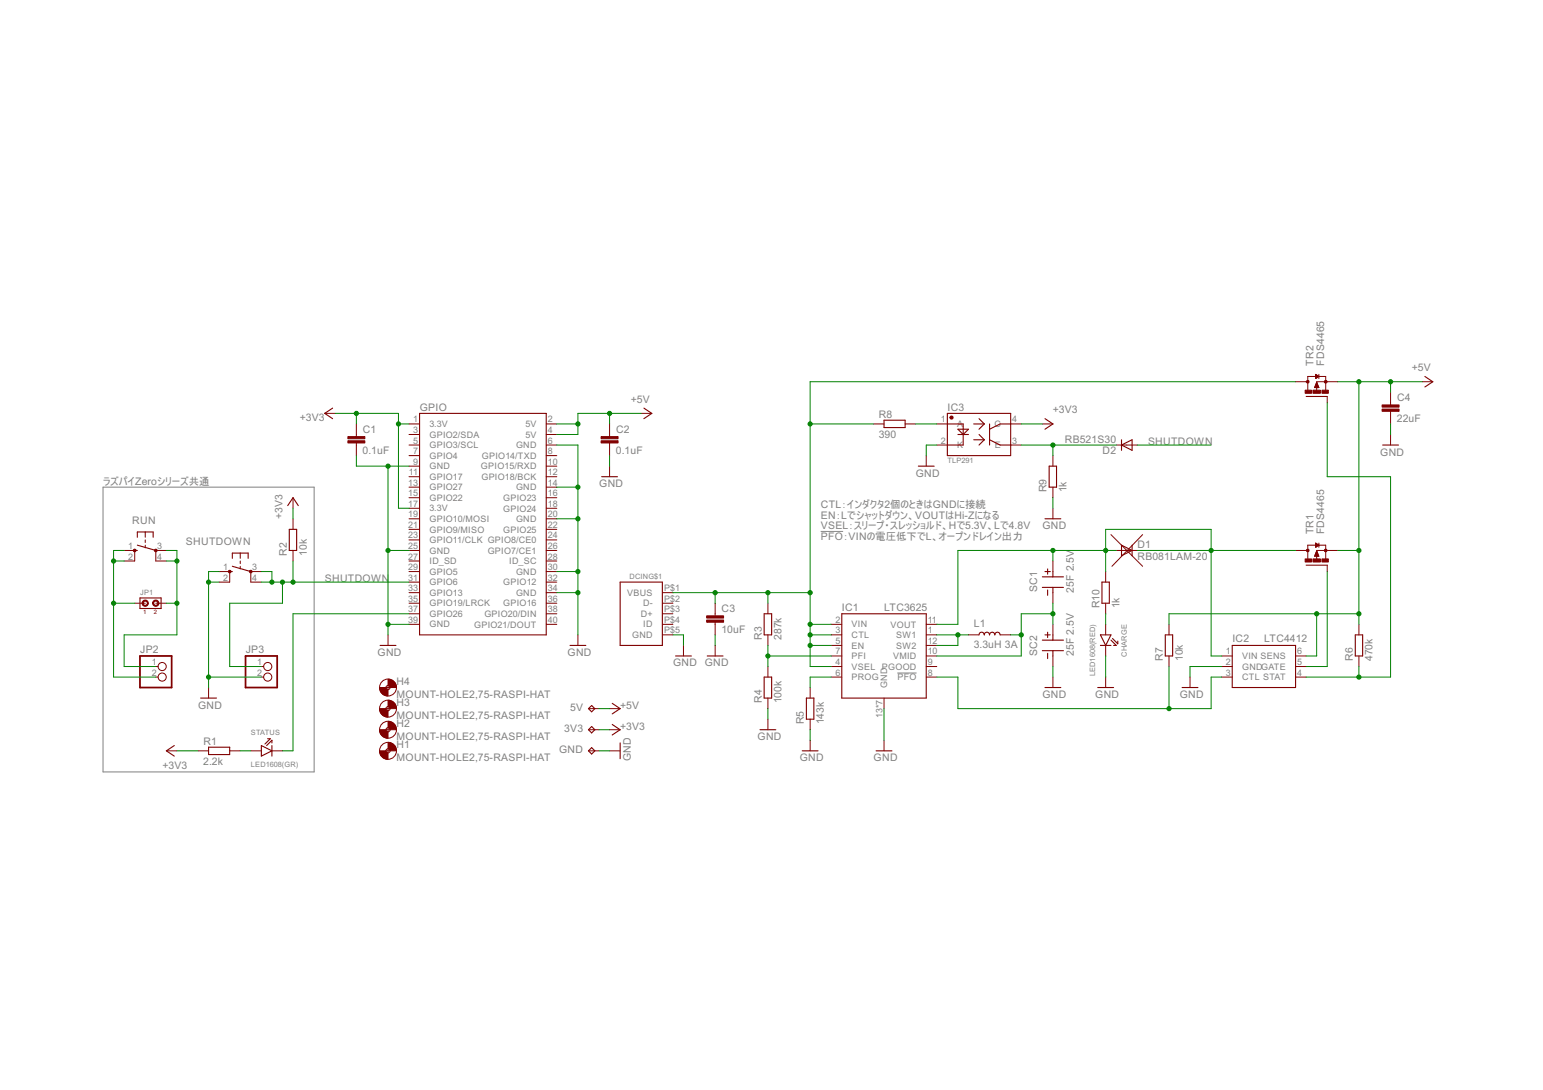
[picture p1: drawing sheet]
<svg xmlns="http://www.w3.org/2000/svg" width="297mm" height="210mm" viewBox="0 0 297 210" stroke-linecap="round" stroke-linejoin="round" font-family="sans-serif">
<path d="M19.8 93.8h40.7v54.9h-40.7zM158 102.3h4.3M172.7 129.6h3.7" fill="none" stroke="#808080" stroke-width=".19"/>
<g fill="none" stroke="#800000" stroke-width=".19">
<path d="M62.5 79.6h2M123.4 79.6h2.1M249.4 73.5h2.4M253.1 74.5h.8M253.2 74.4h.6M253.2 74.3h.5M253.3 74.2h.4M253.3 72.1v.8l.6-.4M253.3 72.1l.6 .4M253.3 72.8h.1M253.3 72.7h.2M253.3 72.6h.4"/>
<path d="M253.3 72.6h.5M253.3 72.4h.4M253.3 72.3h.3M253.3 72.2h.1M253.3 72.1h.1M253.3 74.1h.4M253.3 74h.3M253.4 73.9h.2M253.4 73.8h.2M253.4 73.7h.1M253.5 73.6l.4 1h-.8zM253.5 73.6h.1"/>
<path d="M253.8 72.5h-2v2.6M253.9 72.1v.8M253.9 72.5h1.3v2.6M255.5 76.3v1.3M257.5 73.5h-4v1.7M267.7 75.5v2.5M267.7 79.2v2.4M273.8 73.5h2M56.4 95.8v2.1M56.4 99.9v2M68.6 81.6v2.5M68.6 85.3v2.4"/>
<path d="M78.7 81.6h2.1M78.7 83.7h2.1M78.7 85.7h2.1M78.7 87.7h2.1M78.7 89.8h2.1M78.7 91.8h2.1M78.7 93.8h2.1M78.7 95.8h2.1M78.7 97.9h2.1M78.7 99.9h2.1M105.2 81.6h2M105.2 83.7h2"/>
<path d="M105.2 85.7h2M105.2 87.7h2M105.2 89.8h2M105.2 91.8h2M105.2 93.8h2M105.2 95.8h2M105.2 97.9h2M105.2 99.9h2M117.3 81.6v2.5M117.3 85.3v2.4M117.3 89.8v2M168.1 81.6h2.1"/>
<path d="M174.2 81.6h2.1M178.3 87.7v2.1M180.3 81.6h2.1M180.3 85.7h2.1M194.6 81.6h2M194.6 85.7h2M200.7 81.6h2M202.7 87.7v2.1M202.7 93.8v2M202.7 97.9v2M214.9 85.7h4M267.7 83.7v2"/>
<path d="M23.9 106h2v2h-2M25.9 116.2h2.1M28 102.4v1.1M28 104v.5M28 105v.5M30 116.2h2M32 106h-2v2h2M42.2 110.1h2v2h-2M46.2 106.5v1M46.2 108v.5M46.2 109.1v.5M50.3 110.1h-2v2h2"/>
<path d="M56.4 106v2M78.7 101.9h2.1M78.7 104h2.1M78.7 106h2.1M78.7 108h2.1M78.7 110.1h2.1M78.7 112.1h2.1M78.7 114.1h2.1M78.7 116.2h2.1M78.7 118.2h2.1M105.2 101.9h2M105.2 104h2"/>
<path d="M105.2 106h2M105.2 108h2M105.2 110.1h2M105.2 112.1h2M105.2 114.1h2M105.2 116.2h2M105.2 118.2h2M127.5 114.1h2M127.5 116.2h2M127.5 118.2h2M137.7 116.2v2.4M137.7 119.8v2.5"/>
<path d="M147.8 116.2v2M202.7 108v2.1M202.7 114.1v2.1M212.9 110.1v2M212.9 116.2v2M213.9 103l6.1 6.1M214.9 106h4M220 103l-5.9 6.1M249.4 106h2.4M253.1 107.1h.8M253.1 107h.7M253.2 106.9h.6"/>
<path d="M253.2 106.8h.5M253.2 106.7h.5M253.3 104.6l.6 .4-.6 .4zM253.3 105.4h.1M253.3 105.3h.2M253.3 105.2h.3M253.3 105.1h.4M253.3 104.9h.5M253.3 104.8h.3M253.3 104.7h.2M253.3 104.6h.1M253.3 106.6h.4"/>
<path d="M253.3 106.5h.3M253.3 106.4h.3M253.4 106.3h.2M253.4 106.3h.1M253.4 106.2h.1M253.5 106.1l.4 1h-.8zM253.9 104.6v.8M255.2 107.6v-2.6h-3.4v2.6M255.5 108.8v1.3M257.5 106h-4v1.7M30 128.4h.4M30 130.4h.4"/>
<path d="M40.2 132.4v2M50.3 128.4h.5M50.3 130.4h.5M74.3 136.5h.8M74.3 132.4h.8M74.7 122.3v2M74.7 132v.8M74.7 136.1v.8M78.7 120.2h2.1M105.2 120.2h2M111.3 122.3v2M113.3 136.5h2"/>
<path d="M117.3 136.5h2.1M127.5 120.2h2M127.5 122.3h2M131.6 124.3v2M137.7 124.3v2M147.8 122.3v2M147.8 128.4v2M147.8 134.4v2.1M147.8 138.5v2M156 132.4v2M156 138.5v2M160 120.2h2.1"/>
<path d="M160 128.4h2.1M160 130.4h2.1M160 122.3h2.1M160 124.3h2.1M160 126.3h2.1M170.2 134.4v2.1M178.3 120.2h2M178.3 128.4h2M178.3 130.4h2M178.3 122.3h2M178.3 124.3h2M178.3 126.3h2"/>
<path d="M186.4 122.3h2.1M192.5 122.3h2.1M202.7 120.2v2.1M202.7 126.3v2.1M202.7 130.4v2M212.9 120.2v2.1M212.9 124.3v2M212.9 130.4v2M225 120.2v2.1M225 126.3v2.1M229.1 130.4v2M235.2 128.4h2"/>
<path d="M235.2 130.4h2M235.2 126.3h2M249.4 128.4h2M249.4 130.4h2M249.4 126.3h2M261.6 120.2v2.1M261.6 126.3v2.1M32 144.6h2.1M38.1 144.6h2.1M44.2 144.6h2M48.3 144.6h2M52.3 144.6h2.1"/>
<path d="M74.3 144.6h.8M74.3 140.5h.8M74.7 140.1v.8M74.7 144.2v.8M113.3 144.6h2M113.3 140.5h2M117.3 144.6h2.1M117.3 140.5h2.1M156 142.6v2M170.2 142.6v2"/>
<circle cx="31.2" cy="130.4" r=".78"/>
<circle cx="31.2" cy="128.4" r=".78"/>
<circle cx="51.5" cy="130.4" r=".78"/>
<circle cx="51.5" cy="128.4" r=".78"/>
<circle cx="74.7" cy="136.5" r="1.63"/>
<circle cx="74.7" cy="132.4" r="1.63"/>
<circle cx="74.7" cy="136.5" r=".4"/>
<circle cx="74.7" cy="132.4" r=".4"/>
<circle cx="74.7" cy="144.6" r="1.63"/>
<circle cx="74.7" cy="140.5" r="1.63"/>
<circle cx="74.7" cy="140.5" r=".4"/>
<circle cx="74.7" cy="144.6" r=".4"/>
</g>
<g fill="#800000" stroke="#800000" stroke-width=".19">
<path d="M74.7 143a1.65 1.65 0 0 1 1.6 1.6h-1.2l-.1-.3-.3-.1z" fill-rule="evenodd"/>
<path d="M73.1 144.6h1.2l.1 .3 .3 .1v1.2a1.61 1.61 0 0 1-1.6-1.6z" fill-rule="evenodd"/>
<path d="M74.7 138.9a1.61 1.61 0 0 1 1.6 1.6h-1.2l-.1-.2-.3-.2z" fill-rule="evenodd"/>
<path d="M73.1 140.5h1.2l.1 .3 .3 .1v1.3a1.61 1.61 0 0 1-1.6-1.7z" fill-rule="evenodd"/>
<path d="M74.7 134.9a1.61 1.61 0 0 1 1.6 1.6h-1.2l-.1-.3-.3-.1z" fill-rule="evenodd"/>
<path d="M73.1 136.5h1.2l.1 .3 .3 .1v1.2a1.61 1.61 0 0 1-1.6-1.6z" fill-rule="evenodd"/>
<path d="M74.7 130.8a1.61 1.61 0 0 1 1.6 1.6h-1.2l-.1-.3-.3-.1z" fill-rule="evenodd"/>
<path d="M73.1 132.4h1.2l.1 .3 .3 .1v1.2a1.61 1.61 0 0 1-1.6-1.6z" fill-rule="evenodd"/>
<path d="M27.5 115.7a.61 .61 0 0 1 1 .1 .61 .61 0 0 1-.4 .9 .61 .61 0 0 1-.8-.5h.3a.41 .41 0 0 1 .5-.4 .41 .41 0 0 1 .1 .7 .41 .41 0 0 1-.6-.2v-.1h-.3z" fill-rule="evenodd"/>
<path d="M29.5 115.7a.61 .61 0 0 1 1 .1 .61 .61 0 0 1-.4 .9 .61 .61 0 0 1-.7-.5h.2a.41 .41 0 0 1 .6-.4 .41 .41 0 0 1 .1 .7 .41 .41 0 0 1-.7-.2v-.1h-.2z" fill-rule="evenodd"/>
<path d="M182.9 80.2a.31 .31 0 0 1 .4-.1 .31 .31 0 0 1 .2 .4 .3 .3 0 0 1-.4 .2 .3 .3 0 0 1-.2-.3l.3-.1 .1 .2-.4-.1z" fill-rule="evenodd"/>
<circle cx="30" cy="106" r=".27"/>
<circle cx="25.9" cy="106" r=".27"/>
<circle cx="48.3" cy="110.1" r=".27"/>
<circle cx="44.2" cy="110.1" r=".27"/>
<circle cx="255.2" cy="106" r=".27"/>
<circle cx="251.7" cy="106" r=".27"/>
<circle cx="255.2" cy="73.5" r=".27"/>
<circle cx="251.7" cy="73.5" r=".27"/>
</g>
<g fill="none" stroke="#800000" stroke-width=".21">
<path d="M64 78.6l-1.5 1 1.5 1M80.8 79.6h24.4v42.7h-24.4zM124 78.6l1.5 1-1.5 1M182.4 79.6h12.2v8.1h-12.2zM251.4 76.3h4.1M274.3 72.5l1.5 1-1.5 1M55.4 97.4l1-1.6 1 1.6M115.8 91.8h3.1M170.2 80.9h4v1.4h-4zM176.8 89.8h3M182.4 81.6h3v4.1h-3M184.4 82.7h2l-1 1z"/>
<path d="M184.4 83.7h2M187.5 81.6h2M187.5 84.7h2M188.5 80.6l1 1M188.5 83.7l1 1M189.5 81.6l-1 1.1M189.5 84.7l-1 1M190.5 84.7l2 1h2.1M190.5 81.6v4.1M194.6 81.6h-2.1l-2 1.1M201.2 80.6l1.5 1-1.5 1.1M201.2 99.9h3"/>
<path d="M202 89.8h1.4v4h-1.4zM215.9 85.7l2-1v2zM215.9 84.7v2M266.2 85.7h3M25.9 106h.5M26.4 103.5v-1.1h3.1v1.1M26.4 105l3.6 1M26.9 115.1h4.1v2.1h-4.1zM44.2 110.1h.5M44.7 107.5v-1h3.1v1M44.7 109.1l3.6 1M55.7 101.9h1.4v4.1h-1.4z"/>
<path d="M119.4 112.1h8.1v12.2h-8.1zM147.1 118.2h1.4v4.1h-1.4zM162.1 118.2h16.2v16.2h-16.2zM200.7 113.1h4M200.7 111.1h4M201.2 110.1h1M201.7 109.6v1M201.7 113.6v1M202.7 110.1v1M202.7 113.1v1M212.1 112.1h1.5v4.1h-1.5zM215.9 105l2 1-2 1z"/>
<path d="M217.9 105v2M251.4 108.8h4.1M38.6 134.4h3.1M73.2 124.3h3M109.7 124.3h3.1M113.3 136.5l.6-.6 .6 .6-.6 .6zM113.9 139.9l.6 .6-.6 .6-.6-.6zM117.9 135.4l1.5 1.1-1.5 1M117.9 139.5l1.5 1-1.5 1M130 126.3h3.1M136.1 126.3h3.1M147.1 130.4h1.4v4h-1.4z"/>
<path d="M155.2 134.4h1.5v4.1h-1.5zM188.5 122.3a.51 .51 0 0 1 .5-.6 .51 .51 0 0 1 .5 .6 .51 .51 0 0 1 .5-.6 .51 .51 0 0 1 .5 .6 .51 .51 0 0 1 .5-.6 .51 .51 0 0 1 .5 .6 .51 .51 0 0 1 .5-.6 .51 .51 0 0 1 .5 .6M200.7 125.3h4M200.7 123.3h4M201.2 122.3h1M201.2 132.4h3M201.7 121.8v1M201.7 125.8v1M202.7 122.3v1M202.7 125.3v1M211.3 132.4h3.1M211.8 122.3h2.1l-1 2z"/>
<path d="M211.8 124.3h2.1M213.9 123.3l1 1h-.5M214.2 123l1 1v-.5M224.3 122.3h1.4v4h-1.4zM227.6 132.4h3M237.2 124.3h12.2v8.1h-12.2zM260.9 122.3h1.4v4h-1.4zM33.5 143.6l-1.5 1 1.5 1M40.2 143.9h4v1.4h-4zM50.3 143.6l2 1-2 1zM51.5 142.3h.5l-1 1M52.3 143.1v-.5l-1 1"/>
<path d="M52.3 143.6v2M113.9 144l.6 .6-.6 .6-.6-.6zM119.4 143.1v3M146.3 140.5h3.1M154.4 144.6h3.1M168.7 144.6h3"/>
</g>
<path d="M26.9 126.3h6.1v6.1h-6.1zM47.3 126.3h6.1v6.1h-6.1z" fill="none" stroke="#800000" stroke-width=".34"/>
<g fill="#800000" stroke="#800000" stroke-width=".19">
<path d="M67 84.9h3.2v.4h-3.2z"/>
<path d="M67 84.1h3.2v.4h-3.2z"/>
<path d="M136 119.4h3.3v.4h-3.3z"/>
<path d="M136 118.6h3.3v.4h-3.3z"/>
<path d="M251.2 107.6h1.3v.6h-1.3z"/>
<path d="M254.5 107.6h1.2v.6h-1.2z"/>
<path d="M252.8 107.6h1.4v.6h-1.4z"/>
<path d="M251.2 75.1h1.3v.6h-1.3z"/>
<path d="M254.5 75.1h1.2v.6h-1.2z"/>
<path d="M252.8 75.1h1.4v.6h-1.4z"/>
<path d="M266.1 78.8h3.2v.4h-3.2z"/>
<path d="M266.1 78h3.2v.4h-3.2z"/>
<path d="M115.7 84.9h3.3v.4h-3.3z"/>
<path d="M115.7 84.1h3.3v.4h-3.3z"/>
</g>
<g fill="none" stroke="#008000" stroke-width=".19">
<path d="M64.5 79.6h12.2v18.3h2M68.6 79.6v2M117.3 79.6v2M123.4 79.6h-12.1v4.1h-4.1M249.4 73.5h-93.4v54.9h4M255.5 77.6v14.2h12.2v38.6h-16.3M257.5 73.5h16.3M261.6 73.5v46.7M267.7 73.5v2M56.4 97.9v2M68.6 87.7v2.1h10.1M74.7 89.8v32.5"/>
<path d="M76.7 81.6h2M107.2 85.7h4.1v36.6M107.2 99.9h4.1M107.2 93.8h4.1M107.2 81.6h4.1M117.3 87.7v2.1M156 81.6h12.1M176.3 81.6h4M180.3 85.7h-2v2M196.6 85.7h18.3M196.6 81.6h4.1M202.7 85.7v2"/>
<path d="M202.7 95.8v2.1M218.9 85.7h14.3M267.7 81.6v2.1M21.9 116.2h4M21.9 108h2M23.9 106h-2v24.4h8.1M32 116.2h2.1M32 106h2.1v16.3h-10.2v6.1h6.1M32 108h2.1M40.2 112.1h2M42.2 110.1h-2v22.3M50.3 112.1h28.4"/>
<path d="M50.3 110.1h2v2M54.4 112.1v4.1h-10.2v12.2h6.1M56.4 108v4.1M74.7 106h4M78.7 118.2h-22.3v26.4h-2M107.2 110.1h4.1M107.2 114.1h4.1M129.5 114.1h26.5M137.7 114.1v2.1M147.8 114.1v2.1M202.7 106v2M202.7 116.2v4"/>
<path d="M202.7 118.2h-6.1v8.1h-16.3M212.9 110.1v-8.2h20.3v24.4h2M212.9 118.2v2M214.9 106h-30.5v14.2h-4.1M218.9 106h30.5M253.5 118.2v8.1h-2.1M255.5 110.1v18.3h-4.1M257.5 106h4.1M261.6 118.2h-36.6v2M40.2 130.4h10.1M74.7 120.2h4M115.3 136.5h2"/>
<path d="M129.5 122.3h2.1v2M137.7 122.3v2M147.8 124.3v4.1M147.8 136.5v2M147.8 126.3h12.2M156 122.3h4M156 120.2h4M156 124.3h4M160 130.4h-4v2M170.2 136.5v6.1M180.3 122.3h6.1M180.3 130.4h4.1v6.1h48.8v-6.1h2"/>
<path d="M184.4 122.3v2h-4.1M194.6 122.3h2M202.7 128.4v2M212.9 126.3v4.1M225 128.4v8.1M235.2 128.4h-6.1v2M261.6 128.4v2M34.1 144.6h4M46.2 144.6h2.1M115.3 144.6h2M115.3 140.5h2M156 140.5v2.1"/>
</g>
<g fill="#008000" stroke="#008000" stroke-width=".19">
<circle cx="34.1" cy="108" r=".4"/>
<circle cx="34.1" cy="116.2" r=".4"/>
<circle cx="21.9" cy="108" r=".4"/>
<circle cx="21.9" cy="116.2" r=".4"/>
<circle cx="52.3" cy="112.1" r=".4"/>
<circle cx="56.4" cy="112.1" r=".4"/>
<circle cx="54.4" cy="112.1" r=".4"/>
<circle cx="40.2" cy="112.1" r=".4"/>
<circle cx="40.2" cy="130.4" r=".4"/>
<circle cx="74.7" cy="120.2" r=".4"/>
<circle cx="74.7" cy="106" r=".4"/>
<circle cx="74.7" cy="89.8" r=".4"/>
<circle cx="111.3" cy="93.8" r=".4"/>
<circle cx="111.3" cy="99.9" r=".4"/>
<circle cx="111.3" cy="110.1" r=".4"/>
<circle cx="111.3" cy="114.1" r=".4"/>
<circle cx="76.7" cy="81.6" r=".4"/>
<circle cx="68.6" cy="79.6" r=".4"/>
<circle cx="117.3" cy="79.6" r=".4"/>
<circle cx="111.3" cy="81.6" r=".4"/>
<circle cx="261.6" cy="106" r=".4"/>
<circle cx="261.6" cy="118.2" r=".4"/>
<circle cx="261.6" cy="73.5" r=".4"/>
<circle cx="267.7" cy="73.5" r=".4"/>
<circle cx="253.5" cy="118.2" r=".4"/>
<circle cx="147.8" cy="126.3" r=".4"/>
<circle cx="225" cy="136.5" r=".4"/>
<circle cx="261.6" cy="130.4" r=".4"/>
<circle cx="184.4" cy="122.3" r=".4"/>
<circle cx="196.6" cy="122.3" r=".4"/>
<circle cx="202.7" cy="118.2" r=".4"/>
<circle cx="202.7" cy="106" r=".4"/>
<circle cx="212.9" cy="106" r=".4"/>
<circle cx="233.2" cy="106" r=".4"/>
<circle cx="156" cy="122.3" r=".4"/>
<circle cx="156" cy="120.2" r=".4"/>
<circle cx="147.8" cy="114.1" r=".4"/>
<circle cx="137.7" cy="114.1" r=".4"/>
<circle cx="156" cy="114.1" r=".4"/>
<circle cx="156" cy="81.6" r=".4"/>
<circle cx="156" cy="124.3" r=".4"/>
<circle cx="202.7" cy="85.7" r=".4"/>
</g>
<g font-size="2.2" fill="#808080">
<text x="252.9" y="70.4" transform="rotate(-90 252.9 70.4)">TR2</text>
<text x="254.9" y="70.4" transform="rotate(-90 254.9 70.4)">FDS4465</text>
<text x="271.8" y="71.5">+5V</text>
<text x="121.4" y="77.6">+5V</text>
<text x="269" y="77.3">C4</text>
<text x="57.7" y="81">+3V3</text>
<text x="69.8" y="83.4">C1</text>
<text x="80.8" y="79.2">GPIO</text>
<text x="118.6" y="83.4">C2</text>
<text x="169.2" y="80.4">R8</text>
<text x="182.4" y="79.1">IC3</text>
<text x="202.7" y="79.6">+3V3</text>
<text x="268.9" y="81.3">22uF</text>
<text x="69.8" y="87.4">0.1uF</text>
<text x="118.6" y="87.4">0.1uF</text>
<text x="169.2" y="84.3">390</text>
<text x="205" y="85.3">RB521S30</text>
<text x="212.3" y="87.5">D2</text>
<text x="221" y="85.7">SHUTDOWN</text>
<text x="265.7" y="87.7">GND</text>
<text x="115.4" y="93.8">GND</text>
<text x="176.3" y="91.8">GND</text>
<text x="201.5" y="94.8" transform="rotate(-90 201.5 94.8)">R9</text>
<text x="205.3" y="94.8" transform="rotate(-90 205.3 94.8)">1k</text>
<text x="25.5" y="100.9">RUN</text>
<text x="54.4" y="99.9" transform="rotate(-90 54.4 99.9)">+3V3</text>
<text x="158" y="101.9">VSEL：スリープ・スレッショルド、Hで5.3V、Lで4.8V</text>
<text x="158" y="97.9">CTL：インダクタ2個のときはGNDに接続</text>
<text x="158" y="99.9">EN：Lでシャットダウン、VOUTはHi-Zになる</text>
<text x="200.7" y="101.9">GND</text>
<text x="35.8" y="105">SHUTDOWN</text>
<text x="55.2" y="107" transform="rotate(-90 55.2 107)">R2</text>
<text x="59" y="107" transform="rotate(-90 59 107)">10k</text>
<text x="158" y="104">PFO：VINの電圧低下でL、オープンドレイン出力</text>
<text x="219" y="107.9">RB081LAM-20</text>
<text x="219" y="105.6">D1</text>
<text x="252.9" y="102.9" transform="rotate(-90 252.9 102.9)">TR1</text>
<text x="254.9" y="102.9" transform="rotate(-90 254.9 102.9)">FDS4465</text>
<text x="62.5" y="112.1">SHUTDOWN</text>
<text x="138.9" y="117.9">C3</text>
<text x="162.1" y="117.6">IC1</text>
<text x="170.2" y="117.6">LTC3625</text>
<text x="199.6" y="114.1" transform="rotate(-90 199.6 114.1)">SC1</text>
<text x="206.7" y="114.1" transform="rotate(-90 206.7 114.1)">25F 2.5V</text>
<text x="211.6" y="117.1" transform="rotate(-90 211.6 117.1)">R10</text>
<text x="215.5" y="117.2" transform="rotate(-90 215.5 117.2)">1k</text>
<text x="27" y="125.8">JP2</text>
<text x="47.3" y="125.8">JP3</text>
<text x="138.9" y="121.9">10uF</text>
<text x="146.6" y="123.2" transform="rotate(-90 146.6 123.2)">R3</text>
<text x="150.5" y="123.3" transform="rotate(-90 150.5 123.3)">287k</text>
<text x="187.4" y="124.8">3.3uH 3A</text>
<text x="187.5" y="120.7">L1</text>
<text x="237.3" y="123.7">IC2</text>
<text x="243.4" y="123.7">LTC4412</text>
<text x="72.7" y="126.3">GND</text>
<text x="76.3" y="131.9">H4</text>
<text x="109.3" y="126.3">GND</text>
<text x="129.6" y="128.3">GND GND</text>
<text x="199.6" y="126.3" transform="rotate(-90 199.6 126.3)">SC2</text>
<text x="206.7" y="126.3" transform="rotate(-90 206.7 126.3)">25F 2.5V</text>
<text x="223.8" y="127.3" transform="rotate(-90 223.8 127.3)">R7</text>
<text x="227.7" y="127.3" transform="rotate(-90 227.7 127.3)">10k</text>
<text x="260.4" y="127.3" transform="rotate(-90 260.4 127.3)">R6</text>
<text x="264.2" y="127.3" transform="rotate(-90 264.2 127.3)">470k</text>
<text x="38.2" y="136.5">GND</text>
<text x="76.3" y="134.4">MOUNT-HOLE2,75-RASPI-HAT</text>
<text x="76.3" y="136">H3</text>
<text x="109.8" y="136.9">5V</text>
<text x="119.4" y="136.5">+5V</text>
<text x="146.6" y="135.4" transform="rotate(-90 146.6 135.4)">R4</text>
<text x="150.5" y="135.5" transform="rotate(-90 150.5 135.5)">100k</text>
<text x="200.7" y="134.4">GND</text>
<text x="210.8" y="134.4">GND</text>
<text x="227.1" y="134.4">GND</text>
<text x="39.2" y="143.4">R1</text>
<text x="76.3" y="142.5">MOUNT-HOLE2,75-RASPI-HAT</text>
<text x="76.3" y="138.4">MOUNT-HOLE2,75-RASPI-HAT</text>
<text x="76.3" y="140.1">H2</text>
<text x="108.6" y="140.9">3V3</text>
<text x="119.4" y="140.5">+3V3</text>
<text x="145.8" y="142.6">GND</text>
<text x="154.8" y="139.5" transform="rotate(-90 154.8 139.5)">R5</text>
<text x="158.6" y="139.5" transform="rotate(-90 158.6 139.5)">143k</text>
<text x="31.3" y="148">+3V3</text>
<text x="39.1" y="147.2">2.2k</text>
<text x="76.3" y="146.6">MOUNT-HOLE2,75-RASPI-HAT</text>
<text x="76.3" y="144.1">H1</text>
<text x="107.6" y="145">GND</text>
<text x="121.4" y="146.6" transform="rotate(-90 121.4 146.6)">GND</text>
<text x="154" y="146.6">GND</text>
<text x="168.2" y="146.6">GND</text>
</g>
<text font-size="2" fill="#808080" x="19.8" y="93.4">ラズパイZeroシリーズ共通</text>
<g font-size="1.9" fill="#808080">
<text x="79.5" y="81.4">1</text>
<text x="79.5" y="83.4">3</text>
<text x="82.7" y="82.2">3.3V</text>
<text x="101.1" y="82.3">5V</text>
<text x="105.4" y="81.4">2</text>
<text x="105.4" y="83.4">4</text>
<text x="181.1" y="81.4">1</text>
<text x="184.3" y="82.2">A</text>
<text x="191.4" y="82.3">C</text>
<text x="194.8" y="81.4">4</text>
<text x="79.5" y="85.4">5</text>
<text x="79.5" y="87.4">7</text>
<text x="79.5" y="89.5">9</text>
<text x="82.7" y="84.3">GPIO2/SDA</text>
<text x="82.7" y="86.3">GPIO3/SCL</text>
<text x="82.7" y="88.3">GPIO4</text>
<text x="92.8" y="88.3">GPIO14/TXD</text>
<text x="99.3" y="86.3">GND</text>
<text x="101.1" y="84.3">5V</text>
<text x="105.4" y="85.4">6</text>
<text x="105.4" y="87.4">8</text>
<text x="105.4" y="89.5">10</text>
<text x="181.1" y="85.4">2</text>
<text x="184.3" y="86.3">K</text>
<text x="191.5" y="86.3">E</text>
<text x="194.8" y="85.4">3</text>
<text x="78.6" y="93.5">13</text>
<text x="78.6" y="95.6">15</text>
<text x="78.7" y="91.5">11</text>
<text x="82.7" y="90.4">GND</text>
<text x="82.7" y="92.4">GPIO17</text>
<text x="82.7" y="94.4">GPIO27</text>
<text x="92.6" y="90.4">GPIO15/RXD</text>
<text x="92.7" y="92.4">GPIO18/BCK</text>
<text x="99.3" y="94.4">GND</text>
<text x="105.4" y="91.5">12</text>
<text x="105.4" y="93.5">14</text>
<text x="105.4" y="95.6">16</text>
<text x="78.6" y="97.6">17</text>
<text x="78.6" y="99.6">19</text>
<text x="78.6" y="101.7">21</text>
<text x="82.7" y="98.5">3.3V</text>
<text x="82.7" y="96.5">GPIO22</text>
<text x="82.7" y="100.5">GPIO10/MOSI</text>
<text x="96.9" y="96.5">GPIO23</text>
<text x="96.9" y="98.5">GPIO24</text>
<text x="99.3" y="100.5">GND</text>
<text x="105.4" y="97.6">18</text>
<text x="105.4" y="99.6">20</text>
<text x="105.4" y="101.7">22</text>
<text x="24.7" y="105.7">1</text>
<text x="24.7" y="107.8">2</text>
<text x="30.3" y="105.7">3</text>
<text x="30.3" y="107.8">4</text>
<text x="78.6" y="103.7">23</text>
<text x="78.6" y="105.7">25</text>
<text x="78.6" y="107.8">27</text>
<text x="82.7" y="102.6">GPIO9/MISO</text>
<text x="82.7" y="104.6">GPIO11/CLK GPIO8/CE0</text>
<text x="82.7" y="106.6">GND</text>
<text x="93.9" y="106.6">GPIO7/CE1</text>
<text x="96.9" y="102.6">GPIO25</text>
<text x="105.4" y="103.7">24</text>
<text x="105.4" y="105.7">26</text>
<text x="105.4" y="107.8">28</text>
<text x="43" y="109.8">1</text>
<text x="43" y="111.8">2</text>
<text x="48.6" y="109.8">3</text>
<text x="48.6" y="111.8">4</text>
<text x="78.6" y="109.8">29</text>
<text x="78.6" y="111.8">31</text>
<text x="78.6" y="113.8">33</text>
<text x="82.7" y="108.6">ID_SD</text>
<text x="82.7" y="110.7">GPIO5</text>
<text x="82.7" y="112.7">GPIO6</text>
<text x="96.9" y="112.7">GPIO12</text>
<text x="98" y="108.7">ID_SC</text>
<text x="99.3" y="110.7">GND</text>
<text x="105.4" y="109.8">30</text>
<text x="105.4" y="111.8">32</text>
<text x="105.4" y="113.8">34</text>
<text x="127.8" y="113.8">P$1</text>
<text x="78.6" y="115.9">35</text>
<text x="78.6" y="117.9">37</text>
<text x="78.6" y="119.9">39</text>
<text x="82.7" y="114.7">GPIO13</text>
<text x="82.7" y="116.8">GPIO19/LRCK</text>
<text x="82.7" y="118.8">GPIO26</text>
<text x="93.2" y="118.8">GPIO20/DIN</text>
<text x="96.9" y="116.8">GPIO16</text>
<text x="99.3" y="114.7">GND</text>
<text x="105.4" y="115.9">36</text>
<text x="105.4" y="117.9">38</text>
<text x="105.4" y="119.9">40</text>
<text x="120.8" y="114.7">VBUS</text>
<text x="123.4" y="118.8">D+</text>
<text x="123.8" y="116.8">D-</text>
<text x="127.8" y="115.9">P$2</text>
<text x="127.8" y="117.9">P$3</text>
<text x="127.8" y="119.9">P$4</text>
<text x="160.8" y="119.9">2</text>
<text x="178.6" y="119.9">11</text>
<text x="82.7" y="120.8">GND</text>
<text x="91.3" y="120.8">GPIO21/DOUT</text>
<text x="121.7" y="122.9">GND</text>
<text x="123.8" y="120.8">ID</text>
<text x="127.8" y="122">P$5</text>
<text x="160.8" y="122">3</text>
<text x="160.8" y="124">5</text>
<text x="163.9" y="120.8">VIN</text>
<text x="163.9" y="122.9">CTL</text>
<text x="163.9" y="124.9">EN</text>
<text x="171.4" y="120.8">VOUT</text>
<text x="172.5" y="122.9">SW1</text>
<text x="172.5" y="124.9">SW2</text>
<text x="178.6" y="122">1</text>
<text x="178.6" y="124">12</text>
<text x="29.2" y="128.1">1</text>
<text x="29.2" y="130.1">2</text>
<text x="49.5" y="128.1">1</text>
<text x="49.5" y="130.1">2</text>
<text x="160.8" y="128.1">4</text>
<text x="160.8" y="130.1">6</text>
<text x="160.8" y="126">7</text>
<text x="163.9" y="129">VSEL PGOOD</text>
<text x="163.9" y="131">PROG</text>
<text x="163.9" y="126.9">PFI</text>
<text x="171.9" y="126.9">VMID</text>
<text x="172.8" y="131">PFO</text>
<text x="178.6" y="130.1">8</text>
<text x="178.6" y="128.1">9</text>
<text x="178.6" y="126">10</text>
<text x="236" y="126">1</text>
<text x="236" y="128.1">2</text>
<text x="236" y="130.1">3</text>
<text x="239.1" y="126.9">VIN SENS</text>
<text x="239.1" y="129">GNDGATE</text>
<text x="239.1" y="131">CTL STAT</text>
<text x="249.7" y="130.1">4</text>
<text x="249.7" y="128.1">5</text>
<text x="249.7" y="126">6</text>
<text x="170.8" y="132.5" transform="rotate(-90 170.8 132.5)">GND</text>
<text x="169.9" y="138.3" transform="rotate(-90 169.9 138.3)">13*7</text>
</g>
<g font-size="1.6" fill="#808080">
<text x="182.4" y="89.3">TLP291</text>
<text x="121.2" y="111.5">DCING$1</text>
<text x="27" y="114.6">JP1</text>
<text x="210.8" y="130.3" transform="rotate(-90 210.8 130.3)">LED1608(RED)</text>
<text x="216.9" y="126.5" transform="rotate(-90 216.9 126.5)">CHARGE</text>
<text x="48.3" y="141.5">STATUS</text>
<text x="48.3" y="147.6">LED1608(GR)</text>
</g>
<g font-size="1.3" fill="#800000">
<text x="27.6" y="118.2">1</text>
<text x="29.6" y="118.2">2</text>
</g>
</svg>
